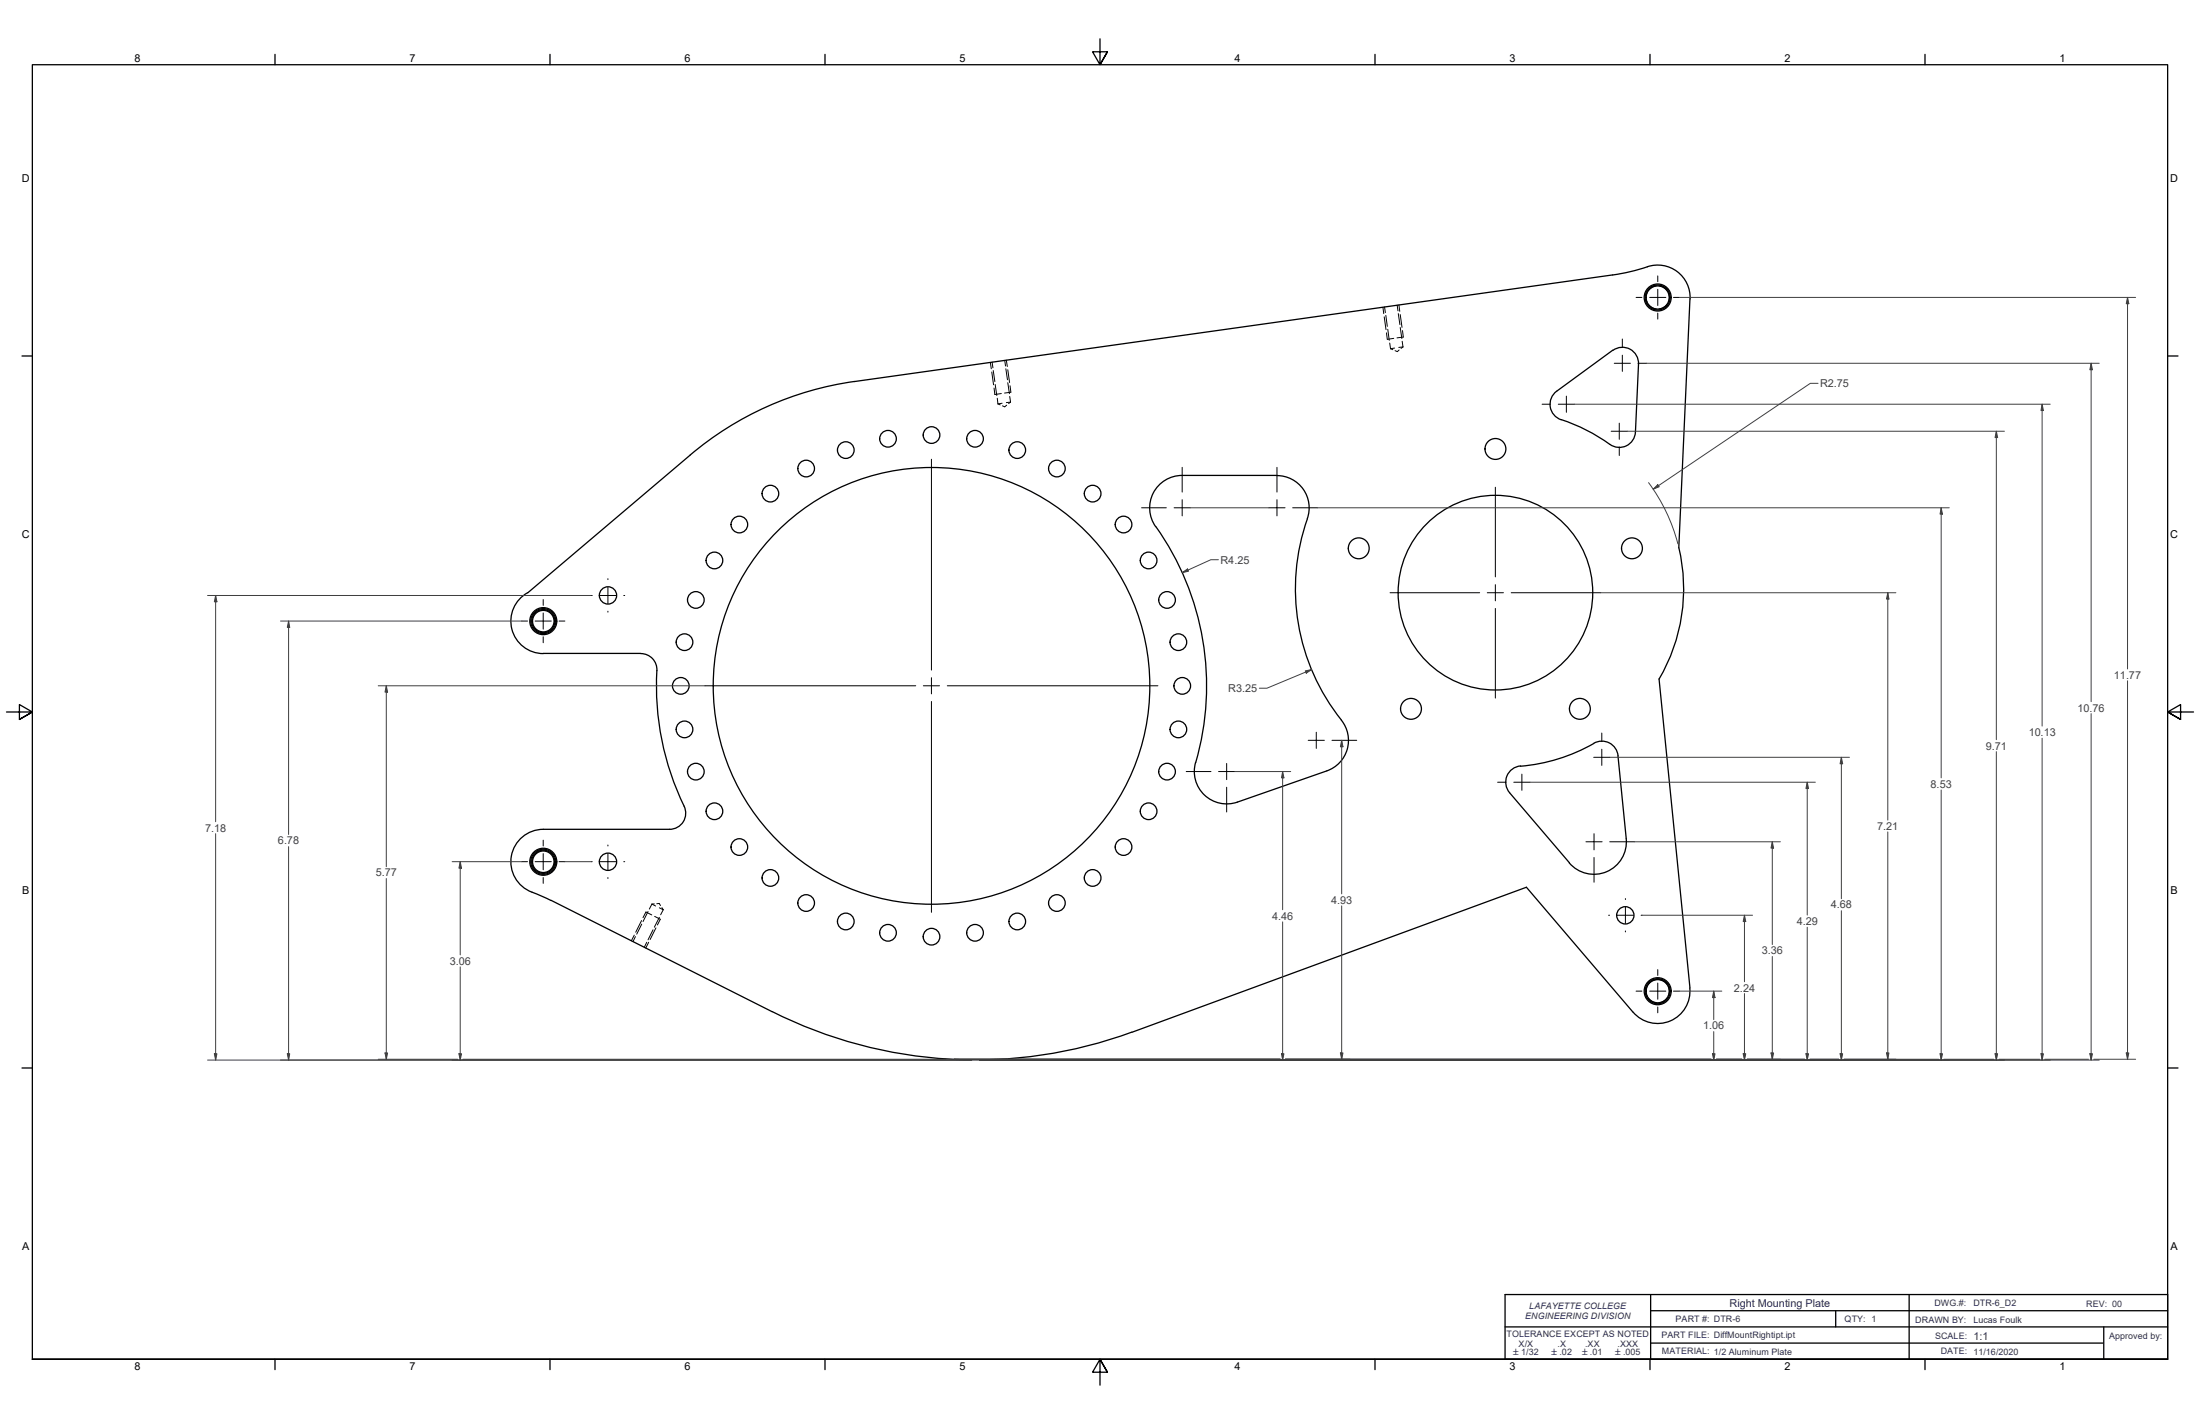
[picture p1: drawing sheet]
<svg xmlns="http://www.w3.org/2000/svg" width="864mm" height="559mm" viewBox="0 0 864 559" stroke-linecap="round" stroke-linejoin="round" font-family="sans-serif">
<!-- layer: Hidden Edges(ANSI) -->
<g fill="none" stroke="#000" stroke-width=".39">
<path d="M548.4 119.8l.4 2.2M549.1 119.7l.4 2.5M646.6 114.9a4 4 0 0 0 0 3.7M647 119.4a4.4 4.4 0 0 0 3.2 1.9M650.2 112.1a4.3 4.3 0 0 0-3.2 1.9M651.2 112.1a4.3 4.3 0 0 1 3.2 1.9M654.4 119.4a4.4 4.4 0 0 1-3.2 1.9M654.9 114.9a4 4 0 0 1 0 3.7M542.9 120.6l.3 2.5M543.4 124.3l.7 5M543.5 120.5l.3 2.2M544 123.8l.6 4.3"/>
<path d="M544.3 130.6l.3 2.6 2.5-.4M544.8 129.2l.5 4.3M545.5 134.6l.3 2.2M545.8 136.8l.9 .4M547.4 136.6l-1.6 .2M548.9 123.1l.6 4.3M549.2 137.4l-.7 .6-.9-.4M549.7 128.5l.6 4.3M549.7 123.4l.7 5.1M550.4 133.9l.3 2.2M550.5 129.7l.4 2.6-2.5 .3M550.7 136.1l-1.6 .2"/>
<path d="M550.7 136.1l-.7 .6M388.7 142.2l.4 2.5M389.3 146l.7 5M389.4 142.1l.4 2.2M389.9 145.4l.6 4.3M390.2 152.3l.3 2.5 2.6-.4M390.7 150.9l.6 4.3M391.5 156.3l.2 2.2M391.7 158.5l.9 .4M393.4 158.2l-1.7 .3M394.4 141.4l.3 2.2M394.8 144.7l.7 4.3"/>
<path d="M395 141.4l.4 2.4M395.2 159l-.8 .6-.9-.3M395.6 150.2l.6 4.3M395.6 145.1l.7 5M396.4 155.6l.3 2.2M396.5 151.4l.3 2.5-2.5 .3M396.7 157.8l-1.7 .2M396.7 157.8l-.8 .6M254.4 357.7l-2 3.9M255.8 359l-2.2-1.1-1.2 2.2M255.9 354.8l1.5 .7M255.9 354.8l-1 1.9"/>
<path d="M256.9 354.7l-1 .1M257 359.6l2.2 1.1-1.1 2.3M257.8 354.6l1-.1 .5 .8M258.8 356.2l1.5 .8M258.8 360l-1.9 3.9M259.8 356.2l.5 .8M260.3 357l-1 2M249 367l-1.2 2.2M249.4 367.5l-.9 2M251.8 361.3l-2.2 4.5M251.9 362.6l-2 4M253.9 369.8l-1 1.9"/>
<path d="M254.6 369.8l-1.1 2.2M256.3 364.9l-1.9 3.9M257.5 364.1l-2.3 4.6M646.6 387.1a4.2 4.2 0 0 0 0 3.7M647 391.7a3.9 3.9 0 0 0 3.2 1.8M650.2 384.4a4.3 4.3 0 0 0-3.2 1.9M651.2 384.4a4.3 4.3 0 0 1 3.2 1.9M654.4 391.7a3.9 3.9 0 0 1-3.2 1.8M654.9 387.1a4.2 4.2 0 0 1 0 3.7"/>
</g>
<!-- layer: Visible Edges(ANSI) -->
<g fill="none" stroke="#000" stroke-width=".51">
<path d="M633 107.9l-297.7 41.8M633.1 107.9l9.1-1.9a26.2 26.2 0 0 1 10-1.9 12.7 12.7 0 0 1 11.2 13.2l-4.4 97.6M633.1 137.4l-22 16.1a6.5 6.5 0 0 0-2.4 6.9 6.5 6.5 0 0 0 5.6 4.8l4.3 1.6 5.5 2.7 7.8 4.9M633.1 137.5a6.3 6.3 0 0 1 6.8-.5 6.3 6.3 0 0 1 3.3 5.9l-1.2 26.6a6.3 6.3 0 0 1-10 4.9M335.4 149.7a127 127 0 0 0-64.5 28.8M271 178.6l-63.8 54a12.7 12.7 0 0 0-6.3 14.3 12.7 12.7 0 0 0 12.4 9.6l38.2-.1a6.4 6.4 0 0 1 6.4 6.7M464 186.6a12.7 12.7 0 0 0-11.3 6.8 12.7 12.7 0 0 0 1 13.2 108 108 0 0 1 15.7 92.7M464.1 186.6h37.2M501.2 186.6a12.7 12.7 0 0 1 12 16.9M513.2 203.5a82.5 82.5 0 0 0 13.4 79.1M659 215a69.9 69.9 0 0 1-7.7 51.5l12.1 121.2M257.9 263.1a109 109 0 0 0 10.9 54 6.3 6.3 0 0 1-5.9 8.3"/>
<path d="M469.3 299.2a12.7 12.7 0 0 0 16.4 15.6M526.6 282.6a12.7 12.7 0 0 1-5.8 19.9l-35.1 12.3M625.6 291.8a69.9 69.9 0 0 1-28.7 8.9M625.6 291.7a6.4 6.4 0 0 1 9.6 4.9l3.2 32.5a12.7 12.7 0 0 1-7.7 13 12.7 12.7 0 0 1-14.7-3.5M596.9 300.6a6.4 6.4 0 0 0-4.3 10.5l23.5 27.5M262.9 325.4h-49.6a12.8 12.8 0 0 0-12.7 11.5 12.8 12.8 0 0 0 9.9 13.9l5.8 2.6M216.3 353.3l86.8 43.6a177.8 177.8 0 0 0 141.2 8.1M641 397.2l-41.8-49-154.8 56.9M663.3 387.7a12.7 12.7 0 0 1-7.6 12.9 12.7 12.7 0 0 1-14.6-3.4"/>
<circle cx="650.7" cy="116.7" r="4.9"/>
<circle cx="650.7" cy="116.7" r="5.3"/>
<circle cx="650.7" cy="116.7" r="4.5"/>
<circle cx="332" cy="176.6" r="3.3"/>
<circle cx="348.6" cy="172.2" r="3.3"/>
<circle cx="365.7" cy="170.7" r="3.3"/>
<circle cx="382.7" cy="172.2" r="3.3"/>
<circle cx="399.3" cy="176.6" r="3.3"/>
<circle cx="587" cy="176.2" r="4.1"/>
<circle cx="302.4" cy="193.7" r="3.3"/>
<circle cx="316.5" cy="183.9" r="3.3"/>
<circle cx="414.9" cy="183.9" r="3.3"/>
<circle cx="428.9" cy="193.7" r="3.3"/>
<circle cx="280.4" cy="219.9" r="3.3"/>
<circle cx="290.2" cy="205.8" r="3.3"/>
<circle cx="441" cy="205.8" r="3.3"/>
<circle cx="450.9" cy="219.9" r="3.3"/>
<circle cx="533.4" cy="215.2" r="4.1"/>
<circle cx="640.6" cy="215.2" r="4.1"/>
<circle cx="238.7" cy="233.6" r="3.4"/>
<circle cx="273.1" cy="235.4" r="3.3"/>
<circle cx="458.1" cy="235.4" r="3.3"/>
<circle cx="587" cy="232.6" r="38.2"/>
<circle cx="213.3" cy="243.7" r="4.9"/>
<circle cx="213.3" cy="243.7" r="4.5"/>
<circle cx="213.3" cy="243.7" r="5.3"/>
<circle cx="213.3" cy="243.7" r="4.2"/>
<circle cx="268.7" cy="252" r="3.3"/>
<circle cx="462.6" cy="252" r="3.3"/>
<circle cx="267.2" cy="269.1" r="3.3"/>
<circle cx="365.7" cy="269.1" r="85.7"/>
<circle cx="464.1" cy="269.1" r="3.3"/>
<circle cx="553.9" cy="278.2" r="4.1"/>
<circle cx="620.2" cy="278.2" r="4.1"/>
<circle cx="268.7" cy="286.2" r="3.3"/>
<circle cx="462.6" cy="286.2" r="3.3"/>
<circle cx="273.1" cy="302.8" r="3.3"/>
<circle cx="280.4" cy="318.4" r="3.3"/>
<circle cx="450.9" cy="318.4" r="3.3"/>
<circle cx="458.1" cy="302.8" r="3.3"/>
<circle cx="213.3" cy="338.2" r="4.9"/>
<circle cx="213.3" cy="338.2" r="4.5"/>
<circle cx="213.3" cy="338.2" r="5.3"/>
<circle cx="213.3" cy="338.2" r="4.2"/>
<circle cx="238.7" cy="338.2" r="3.4"/>
<circle cx="290.2" cy="332.4" r="3.3"/>
<circle cx="441" cy="332.4" r="3.3"/>
<circle cx="302.4" cy="344.5" r="3.3"/>
<circle cx="316.5" cy="354.4" r="3.3"/>
<circle cx="414.9" cy="354.4" r="3.3"/>
<circle cx="428.9" cy="344.5" r="3.3"/>
<circle cx="638" cy="359.2" r="3.4"/>
<circle cx="332" cy="361.6" r="3.3"/>
<circle cx="348.6" cy="366" r="3.3"/>
<circle cx="365.7" cy="367.6" r="3.3"/>
<circle cx="382.7" cy="366" r="3.3"/>
<circle cx="399.3" cy="361.6" r="3.3"/>
<circle cx="650.7" cy="389" r="4.9"/>
<circle cx="650.7" cy="389" r="5.3"/>
<circle cx="650.7" cy="389" r="4.5"/>
</g>
<!-- layer: Border_0 -->
<g fill="none" stroke="#000" stroke-width=".51">
<path d="M431.8 15.2v10.2l-2.9-5.1h5.8l-2.9 5.1 2.9-5.1M107.9 21.3v4.1M215.9 21.3v4.1M323.8 21.3v4.1M539.8 21.3v4.1M647.7 21.3v4.1M755.6 21.3v4.1M8.6 139.7h4.1M850.9 139.7h4.1M2.5 279.4h10.2l-5.1-2.9v5.8l5.1-2.9-5.1 2.9M861.1 279.4h-10.2l5.1-2.9v5.8l-5.1-2.9 5.1 2.9M8.6 419.1h4.1"/>
<path d="M850.9 419.1h4.1M12.7 533.4v-508h838.2v508h-838.2h838.2M107.9 533.4v4.1M215.9 533.4v4.1M323.8 533.4v4.1M434.7 538.5l-2.9-5.1 2.9 5.1h-5.8l2.9-5.1v10.2M539.8 533.4v4.1M647.7 533.4v4.1M755.6 533.4v4.1"/>
</g>
<!-- layer: Sketch Geometry(ANSI) -->
<path d="M590.8 508h260.1v25.4h-260.1zM648 514.3h202.9M648 508v25.4M720.6 514.3v6.4M749.4 508v25.4M590.8 520.7h260.1M648 527h177.5M825.8 520.7v12.7" fill="none" stroke="#000" stroke-width=".51"/>
<!-- layer: Dimensions(ANSI) -->
<path d="M151.6 413.2v2.5" fill="none" stroke="#3f3f3f" stroke-width=".39"/>
<path d="M151.1 413.2h1l-.5 2.5z" fill-rule="evenodd" fill="#3f3f3f"/>
<path d="M151.6 269.1v2.5M151.1 413.2h1l-.5 2.5z" fill="none" stroke="#3f3f3f" stroke-width=".39"/>
<path d="M151.6 269.1l.5 2.5h-1z" fill-rule="evenodd" fill="#3f3f3f"/>
<path d="M466.3 223.7l-2.2 1M148.5 269.1h128.2M151.6 269.1l.5 2.5h-1zM151.6 271.6v68.5M151.6 344.7v68.5M148.5 415.7h31.1M181.7 415.7h189.6" fill="none" stroke="#3f3f3f" stroke-width=".39"/>
<!-- layer: Center Mark(ANSI) -->
<g fill="none" stroke="#000" stroke-width=".39">
<path d="M642.2 116.7h2.3M647.6 116.7h6.3M650.7 108.3v2.3M650.7 113.5v6.4M656.9 116.7h2.3M636.8 139.4v3.2h-3.1M636.8 133v3.4M650.7 122.9v2.3M605.3 158.6h3.3M611.7 158.6h6.3M614.9 155.4v6.4M640 142.6h-3.2v3.1"/>
<path d="M643 142.6h3.4M632.5 169.2h6.3M635.6 166.1v6.3M635.6 175.4v3.4M365.6 180.2v82.8M448.1 199.3h9.7M460.9 199.3h6.3M464.1 183.4v9.7M464.1 196.1v6.3M501.3 196.1v3.2h-3.2M501.3 183.4v9.7M504.4 199.3h-3.1v3.1"/>
<path d="M507.4 199.3h9.7M587 191.2v35.2M213.2 235.3v2.3M232.1 233.7h.4M235.5 233.7h6.3M238.6 227.1v.4M238.6 230.5v6.4M238.6 239.8v.4M244.9 233.7h.3M545.7 232.6h35.1M583.8 232.6h6.4M587 229.4v6.4"/>
<path d="M587 238.8v35.1M593.2 232.6h35.1M204.8 243.7h2.3M210.1 243.7h6.3M213.2 240.5v6.4M213.2 249.9v2.3M219.5 243.7h2.2M276.7 269.1h82.8M362.5 269.1h6.3M365.6 265.9v6.4M365.6 275.3v82.7M371.9 269.1h82.6"/>
<path d="M481.5 299.6v6.3M516.7 287.3v3.2h-3.2M519.9 290.5h-3.2v3.2M522.9 290.5h9.7M625.6 297.2h6.4M628.8 287.7v3.3M628.8 294v6.4M465.6 302.8h9.8M478.3 302.8h6.4M481.5 308.9v9.7M587.9 307h3.3M594.2 307h6.4"/>
<path d="M597.4 303.8v6.3M204.8 338.1h2.3M210.1 338.1h6.3M213.2 329.7v2.3M213.2 335v6.3M219.5 338.1h2.2M232.1 338.1h.4M235.5 338.1h6.3M238.6 331.6v.4M238.6 335v6.3M244.9 338.1h.3M625.7 327.2v3.1h-3.1"/>
<path d="M625.7 336.5v9.7M628.9 330.3h-3.2v3.2M631.9 330.3h9.7M213.2 344.4v2.2M238.6 344.4v.3M642.2 388.9h2.3M647.6 388.9h6.3M650.7 380.5v2.3M650.7 385.8v6.3M650.7 395.2v2.2M656.9 388.9h2.3"/>
</g>
<!-- layer: Dimensions(ANSI) -->
<path d="M464.1 224.7l2.1-1.4 .3 .9z" fill-rule="evenodd" fill="#3f3f3f"/>
<path d="M478.3 219.6h-3l-9 4.1M464.1 224.7l2.1-1.4 .3 .9zM514.9 262.8l-2.3 .9" fill="none" stroke="#3f3f3f" stroke-width=".39"/>
<path d="M512.4 263.3l2.5-.5-2.1 1.4z" fill-rule="evenodd" fill="#3f3f3f"/>
<path d="M651.1 190.6l-2.1 1.4M512.4 263.3l2.5-.5-2.1 1.4zM512.6 263.7l-15.3 6.4h-3" fill="none" stroke="#3f3f3f" stroke-width=".39"/>
<path d="M649 192l1.7-1.8 .6 .8z" fill-rule="evenodd" fill="#3f3f3f"/>
<path d="M713.7 150.4h-3.1l-59.5 40.2M647.1 189.4a69.9 69.9 0 0 1 11.6 24M649 192l1.7-1.8 .6 .8zM180.7 338.1v2.6" fill="none" stroke="#3f3f3f" stroke-width=".39"/>
<path d="M180.7 338.1l.5 2.6h-1.1z" fill-rule="evenodd" fill="#3f3f3f"/>
<path d="M180.7 338.1l.5 2.6h-1.1zM180.7 413.5v2.5" fill="none" stroke="#3f3f3f" stroke-width=".39"/>
<path d="M180.1 413.5h1.1l-.5 2.5z" fill-rule="evenodd" fill="#3f3f3f"/>
<path d="M177.5 338.1h27.3M221.7 338.1h10.4M180.7 340.7v34M180.7 379.4v34.1M113.3 413.5v2.5M177.5 416h203.9M180.1 413.5h1.1l-.5 2.5z" fill="none" stroke="#3f3f3f" stroke-width=".39"/>
<path d="M112.8 413.5h.9l-.4 2.5z" fill-rule="evenodd" fill="#3f3f3f"/>
<path d="M113.3 243.7v2.5M112.8 413.5h.9l-.4 2.5z" fill="none" stroke="#3f3f3f" stroke-width=".39"/>
<path d="M113.3 243.7l.4 2.5h-.9z" fill-rule="evenodd" fill="#3f3f3f"/>
<path d="M110.1 243.7h94.7M113.3 243.7l.4 2.5h-.9zM113.3 246.2v81.3M113.3 332.2v81.3M84.6 413.5v2.5M110.1 416h271.3" fill="none" stroke="#3f3f3f" stroke-width=".39"/>
<path d="M84.1 413.5h1.1l-.6 2.5z" fill-rule="evenodd" fill="#3f3f3f"/>
<path d="M84.6 233.7v2.5M84.1 413.5h1.1l-.6 2.5z" fill="none" stroke="#3f3f3f" stroke-width=".39"/>
<path d="M84.6 233.7l.6 2.5h-1.1z" fill-rule="evenodd" fill="#3f3f3f"/>
<path d="M81.5 233.7h150.6M84.6 233.7l.6 2.5h-1.1zM84.6 236.2v86.3M84.6 327.2v86.3M81.5 416h299.9M503.5 413.5v2.5" fill="none" stroke="#3f3f3f" stroke-width=".39"/>
<path d="M503 413.5h1l-.5 2.5z" fill-rule="evenodd" fill="#3f3f3f"/>
<path d="M503.5 302.8v2.4M503 413.5h1l-.5 2.5z" fill="none" stroke="#3f3f3f" stroke-width=".39"/>
<path d="M503.5 302.8l.5 2.4h-1z" fill-rule="evenodd" fill="#3f3f3f"/>
<path d="M484.7 302.8h22M503.5 302.8l.5 2.4h-1zM503.5 305.2v51.8M503.5 361.8v51.7M384.6 416h122.1M526.7 413.2v2.5" fill="none" stroke="#3f3f3f" stroke-width=".39"/>
<path d="M526.2 413.2h1l-.5 2.5z" fill-rule="evenodd" fill="#3f3f3f"/>
<path d="M526.7 290.5v2.6M526.2 413.2h1l-.5 2.5z" fill="none" stroke="#3f3f3f" stroke-width=".39"/>
<path d="M526.7 290.5l.5 2.6h-1z" fill-rule="evenodd" fill="#3f3f3f"/>
<path d="M526.7 290.5l.5 2.6h-1zM526.7 293.1v57.7M526.7 355.5v57.7M374.5 415.7h128M504.5 415.7h25.3M762 413.5v2.5" fill="none" stroke="#3f3f3f" stroke-width=".39"/>
<path d="M761.6 413.5h.9l-.5 2.5z" fill-rule="evenodd" fill="#3f3f3f"/>
<path d="M762 199.3v2.4M761.6 413.5h.9l-.5 2.5z" fill="none" stroke="#3f3f3f" stroke-width=".39"/>
<path d="M762 199.3l.5 2.4h-.9z" fill-rule="evenodd" fill="#3f3f3f"/>
<path d="M467.2 199.3h30.9M517.1 199.3h69.8M587.1 199.3h178.1M762 199.3l.5 2.4h-.9zM762 201.7v103.5M762 310v103.5M384.6 416h380.6M695.7 413.2v2.5" fill="none" stroke="#3f3f3f" stroke-width=".39"/>
<path d="M695.2 413.2h1l-.5 2.5z" fill-rule="evenodd" fill="#3f3f3f"/>
<path d="M695.7 330.3v2.5M695.2 413.2h1l-.5 2.5z" fill="none" stroke="#3f3f3f" stroke-width=".39"/>
<path d="M695.7 330.3l.5 2.5h-1z" fill-rule="evenodd" fill="#3f3f3f"/>
<path d="M641.6 330.3h57.3M695.7 330.3l.5 2.5h-1zM695.7 332.8v37.8M695.7 375.3v37.9M374.5 415.7h128M504.5 415.7h167.2M673.7 415.7h10.1M685.8 415.7h13.1M709.4 413.5v2.5" fill="none" stroke="#3f3f3f" stroke-width=".39"/>
<path d="M708.9 413.5h1l-.5 2.5z" fill-rule="evenodd" fill="#3f3f3f"/>
<path d="M709.4 307v2.4M708.9 413.5h1l-.5 2.5z" fill="none" stroke="#3f3f3f" stroke-width=".39"/>
<path d="M709.4 307l.5 2.4h-1z" fill-rule="evenodd" fill="#3f3f3f"/>
<path d="M600.6 307h112M709.4 307l.5 2.4h-1zM709.4 309.4v49.7M709.4 363.9v49.6M384.6 416h328M722.8 413.5v2.5" fill="none" stroke="#3f3f3f" stroke-width=".39"/>
<path d="M722.3 413.5h1l-.5 2.5z" fill-rule="evenodd" fill="#3f3f3f"/>
<path d="M722.8 297.2v2.5M722.3 413.5h1l-.5 2.5z" fill="none" stroke="#3f3f3f" stroke-width=".39"/>
<path d="M722.8 297.2l.5 2.5h-1z" fill-rule="evenodd" fill="#3f3f3f"/>
<path d="M632 297.2h94M722.8 297.2l.5 2.5h-1zM722.8 299.7v53M722.8 357.4v56.1M384.6 416h341.4M672.7 413.5v2.5" fill="none" stroke="#3f3f3f" stroke-width=".39"/>
<path d="M672.2 413.5h1l-.5 2.5z" fill-rule="evenodd" fill="#3f3f3f"/>
<path d="M672.7 388.9v2.6M672.2 413.5h1l-.5 2.5z" fill="none" stroke="#3f3f3f" stroke-width=".39"/>
<path d="M672.7 388.9l.5 2.6h-1z" fill-rule="evenodd" fill="#3f3f3f"/>
<path d="M659.2 388.9h16.7M672.7 388.9l.5 2.6h-1zM672.7 391.5v8.6M384.6 416h291.3M672.7 404.8v8.7M684.8 413.5v2.5" fill="none" stroke="#3f3f3f" stroke-width=".39"/>
<!-- layer: Center Mark(ANSI) -->
<path d="M631.4 359.2h.4M634.9 359.2h6.3M638 352.6v.4M638 356v6.3M644.2 359.2h.4M638 365.3v.4" fill="none" stroke="#000" stroke-width=".39"/>
<!-- layer: Dimensions(ANSI) -->
<path d="M684.3 413.5h1l-.5 2.5z" fill-rule="evenodd" fill="#3f3f3f"/>
<path d="M684.8 359.2v2.4M684.3 413.5h1l-.5 2.5z" fill="none" stroke="#3f3f3f" stroke-width=".39"/>
<path d="M684.8 359.2l.5 2.4h-1z" fill-rule="evenodd" fill="#3f3f3f"/>
<path d="M644.6 359.2h43.4M684.8 359.2l.5 2.4h-1zM684.8 361.6v23.7M684.8 389.9v23.6M384.6 416h303.4M741 413.2v2.5" fill="none" stroke="#3f3f3f" stroke-width=".39"/>
<path d="M740.5 413.2h1l-.5 2.5z" fill-rule="evenodd" fill="#3f3f3f"/>
<path d="M741 232.6v2.5M740.5 413.2h1l-.5 2.5z" fill="none" stroke="#3f3f3f" stroke-width=".39"/>
<path d="M741 232.6l.5 2.5h-1z" fill-rule="evenodd" fill="#3f3f3f"/>
<path d="M628.3 232.6h115.9M741 232.6l.5 2.5h-1zM741 235.1v86.7M741 326.5v86.7M374.5 415.7h128M504.5 415.7h167.2M673.7 415.7h10.1M685.8 415.7h22.6M710.4 415.7h11.4M723.8 415.7h20.4M783.7 413.5v2.5" fill="none" stroke="#3f3f3f" stroke-width=".39"/>
<path d="M783.1 413.5h1.1l-.5 2.5z" fill-rule="evenodd" fill="#3f3f3f"/>
<path d="M783.7 169.2v2.5M783.1 413.5h1.1l-.5 2.5z" fill="none" stroke="#3f3f3f" stroke-width=".39"/>
<path d="M783.7 169.2l.5 2.5h-1.1z" fill-rule="evenodd" fill="#3f3f3f"/>
<path d="M638.8 169.2h148M783.7 169.2l.5 2.5h-1.1zM783.7 171.7v118.6M783.7 295v118.5M384.6 416h402.2M801.6 413.5v2.5" fill="none" stroke="#3f3f3f" stroke-width=".39"/>
<path d="M801.2 413.5h.9l-.5 2.5z" fill-rule="evenodd" fill="#3f3f3f"/>
<path d="M801.6 158.6v2.5M801.2 413.5h.9l-.5 2.5z" fill="none" stroke="#3f3f3f" stroke-width=".39"/>
<path d="M801.6 158.6l.5 2.5h-.9z" fill-rule="evenodd" fill="#3f3f3f"/>
<path d="M618 158.6h186.8M801.6 158.6l.5 2.5h-.9zM801.6 161.1v123.8M801.6 289.7v123.8M384.6 416h420.2M835.2 413.2v2.5" fill="none" stroke="#3f3f3f" stroke-width=".39"/>
<path d="M834.6 413.2h1.1l-.5 2.5z" fill-rule="evenodd" fill="#3f3f3f"/>
<path d="M835.2 116.7v2.5M834.6 413.2h1.1l-.5 2.5z" fill="none" stroke="#3f3f3f" stroke-width=".39"/>
<path d="M835.2 116.7l.5 2.5h-1.1z" fill-rule="evenodd" fill="#3f3f3f"/>
<g fill="none" stroke="#3f3f3f" stroke-width=".39">
<path d="M659.2 116.7h179.1M835.2 116.7l.5 2.5h-1.1zM835.2 119.2v143.3M835.2 267.1v146.1M374.5 415.7h128M504.5 415.7h167.2M673.7 415.7h10.1M685.8 415.7h22.6M710.4 415.7h11.4M723.8 415.7h37.2M763 415.7h19.6M784.7 415.7h16"/>
<path d="M802.6 415.7h17.2M820.9 413.5v2.5M821.9 415.7h16.4"/>
</g>
<path d="M820.4 413.5h1l-.5 2.5z" fill-rule="evenodd" fill="#3f3f3f"/>
<path d="M820.9 142.6v2.5M820.4 413.5h1l-.5 2.5z" fill="none" stroke="#3f3f3f" stroke-width=".39"/>
<path d="M820.9 142.6l.5 2.5h-1z" fill-rule="evenodd" fill="#3f3f3f"/>
<path d="M646.4 142.6h177.6M820.9 142.6l.5 2.5h-1zM820.9 145.1v130.2M820.9 280v133.5M384.6 416h439.4" fill="none" stroke="#3f3f3f" stroke-width=".39"/>
<g font-size="4.3">
<text x="52.8" y="24.4">8</text>
<text x="160.7" y="24.4">7</text>
<text x="268.7" y="24.4">6</text>
<text x="376.6" y="24.4">5</text>
<text x="484.6" y="24.4">4</text>
<text x="592.5" y="24.4">3</text>
<text x="700.5" y="24.4">2</text>
<text x="808.4" y="24.4">1</text>
<text x="8.6" y="71.4">D</text>
<text x="851.9" y="71.4">D</text>
<text x="8.6" y="211.1">C</text>
<text x="851.9" y="211.1">C</text>
<text x="8.8" y="350.8">B</text>
<text x="852" y="350.8">B</text>
<text x="8.8" y="490.5">A</text>
<text x="852" y="490.5">A</text>
<text x="52.8" y="537.5">8</text>
<text x="160.7" y="537.5">7</text>
<text x="268.7" y="537.5">6</text>
<text x="376.6" y="537.5">5</text>
<text x="484.6" y="537.5">4</text>
<text x="592.5" y="537.5">3</text>
<text x="700.5" y="537.5">2</text>
<text x="808.4" y="537.5">1</text>
</g>
<g font-size="4.3" fill="#3f3f3f">
<text x="714.4" y="151.9">R2.75</text>
<text x="479.1" y="221.2">R4.25</text>
<text x="829.8" y="266.4">11.77</text>
<text x="482.2" y="271.5">R3.25</text>
<text x="815.5" y="279.2">10.76</text>
<text x="796.4" y="288.8">10.13</text>
<text x="779.5" y="294.1">9.71</text>
<text x="757.9" y="309.1">8.53</text>
<text x="80.5" y="326.3">7.18</text>
<text x="736.9" y="325.7">7.21</text>
<text x="109.1" y="331.3">6.78</text>
<text x="147.5" y="343.9">5.77</text>
<text x="522.5" y="354.6">4.93</text>
<text x="718.7" y="356.5">4.68</text>
<text x="499.4" y="360.9">4.46</text>
<text x="705.3" y="363">4.29</text>
<text x="691.6" y="374.5">3.36</text>
<text x="176.5" y="378.6">3.06</text>
<text x="680.7" y="389.1">2.24</text>
<text x="668.6" y="404">1.06</text>
</g>
<g font-size="4.3" fill="#262659">
<text x="678.9" y="512.8">Right Mounting Plate</text>
<text x="774.6" y="525.8">1:1</text>
</g>
<g font-size="3.5" fill="#262659">
<text x="600.3" y="513.7">LAFAYETTE COLLEGE</text>
<text x="759.3" y="512.3">DWG.#:</text>
<text x="774.6" y="512.3">DTR-6_D2</text>
<text x="819" y="512.8">REV: 00</text>
<text x="598.7" y="517.6">ENGINEERING DIVISION</text>
<text x="657.7" y="518.9">PART #: DTR-6</text>
<text x="724.1" y="518.9">QTY: 1</text>
<text x="751.8" y="519.1">DRAWN BY:</text>
<text x="774.6" y="519.1">Lucas Foulk</text>
<text x="591.4" y="524.6">TOLERANCE EXCEPT AS NOTED</text>
<text x="652.2" y="525.1">PART FILE: DiffMountRightipt.ipt</text>
<text x="759.7" y="525.3">SCALE:</text>
<text x="827.9" y="525.4">Approved by:</text>
<text x="596.1" y="528.8">X/X</text>
<text x="611.4" y="528.7">.X</text>
<text x="622.2" y="528.7">.XX</text>
<text x="635" y="528.7">.XXX</text>
<text x="652.4" y="531.5">MATERIAL: 1/2 Aluminum Plate</text>
<text x="761.8" y="531.5">DATE: 11/16/2020</text>
</g>
<g font-size="3.3" fill="#262659">
<text x="594" y="531.8">±1/32</text>
<text x="609.1" y="531.7">±.02</text>
<text x="621.1" y="531.7">±.01</text>
<text x="634" y="531.7">±.005</text>
</g>
</svg>
